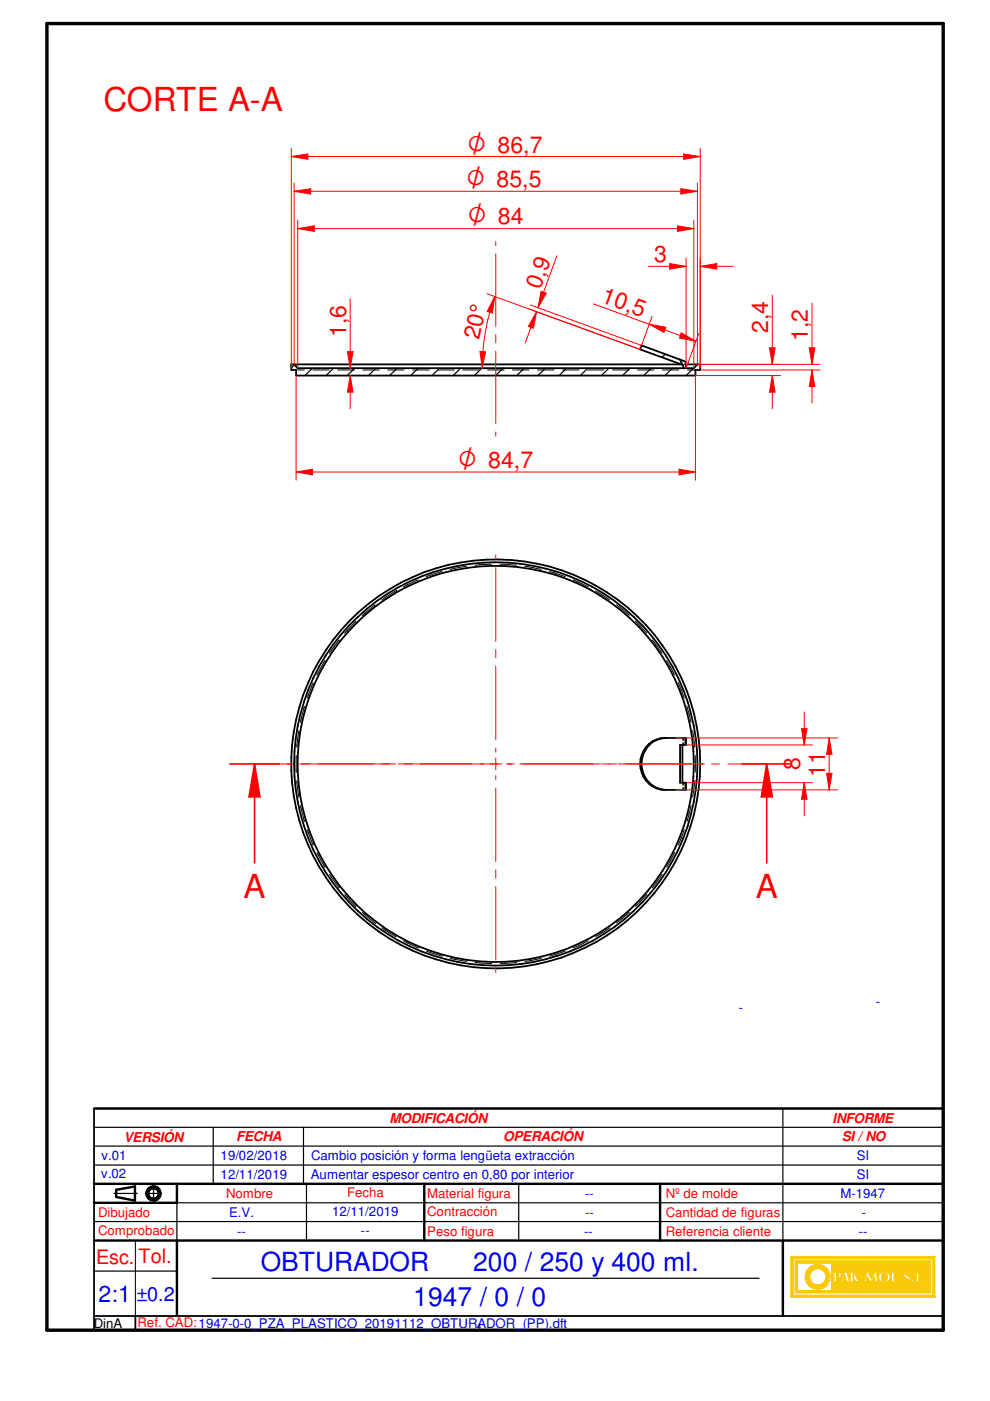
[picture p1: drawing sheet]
<svg xmlns="http://www.w3.org/2000/svg" width="210mm" height="297mm" viewBox="0 0 210 297" stroke-linecap="round" stroke-linejoin="round" font-family="sans-serif">
<path d="M9.9 5h190.1v277h-190.1z" fill="none" stroke="#000" stroke-width=".72"/>
<g fill="none" stroke="#000" stroke-width=".51">
<path d="M19.9 255h17.6M19.9 251h180.1M24.6 252.3v1.5M28.6 251.5v3.1M140 251v12M19.9 263h180.1M166 263v16"/>
<circle cx="32.5" cy="253" r="1.5"/>
<circle cx="32.6" cy="253" r="1.14"/>
</g>
<path d="M19.9 235v47h180.1v-47M19.9 279h180.1M28.7 279v3" fill="none" stroke="#000" stroke-width=".38"/>
<g fill="none" stroke="#000" stroke-width=".25">
<path d="M45.2 239v12M64.3 239v12M166 235v28M19.9 247h180.1M19.9 259h180.1M24.1 253h5M30.8 253h3.5M32.6 251.3v3.5M37.5 255v8M65 251v12M110 251v12M19.9 269.5h17.6"/>
<path d="M45 271h116"/>
</g>
<g fill="#faca0a">
<path d="M167.7 266.4v8.6h30.5v-8.6zM168.1 266.9h29.7v7.7h-29.7z" fill-rule="evenodd"/>
<path d="M168.6 267.3v6.8h28.7v-6.8zM193.1 271.5a.3 .3 0 0 1 .6 0 .3 .3 0 0 1-.6 0zM194.2 269.7h.6v1.9h.8v.2h-1.4zM195.9 271.4l.4-.1v.4l-.3 .1zM169.1 267.8h7.2v5.8h-7.2zM176.8 269.7h.8a.61 .61 0 0 1 .8 .5 .61 .61 0 0 1-.6 .7h-.4v.9h-.6zM179 269.7h.5l.6 2.1h-.6l-.1-.4h-.6l-.2 .4h-.2zM180.3 269.7h.5v.9l.8-.9h.3l-.5 .7 .7 1.4h-.7l-.5-.9-.1 .9h-.5zM182.2 270.6h.8v.2h-.8zM183.7 269.7h.3l.7 1.4 .8-1.4h.3l.3 2.1h-.6l-.1-1.2-.7 1.2h-.2l-.6-1.2-.2 1.2h-.4zM186.4 270.2a1.19 1.19 0 0 1 1.7-.4 1.19 1.19 0 0 1 .3 1.7 1.2 1.2 0 0 1-1.5 .2 1.2 1.2 0 0 1-.5-1.5zM189 269.7h.6v1.9h.8v.2h-1.4zM191.6 270a.73 .73 0 0 1 .8-.3 .73 .73 0 0 1 .6 .6l-.3 .1a.35 .35 0 0 0-.3-.5 .35 .35 0 0 0-.4 .4l.3 .1a.74 .74 0 0 1 .6 1.1 .74 .74 0 0 1-1.2 .1l-.1-.5h.2v.3a.35 .35 0 0 0 .5 .2 .35 .35 0 0 0 .1-.5 .88 .88 0 0 1-.8-1.1z" fill-rule="evenodd"/>
</g>
<g fill="none" stroke="#faca0a" stroke-width=".25">
<path d="M176.8 269.7h.8a.63 .63 0 0 1 .7 .3 .63 .63 0 0 1 0 .8l-.9 .1v.9h-.6zM179 269.7h.5l.6 2.1h-.6l-.1-.4h-.6l-.2 .4h-.2zM180.3 269.7h.5v.9l.8-.9h.3l-.5 .7 .7 1.4h-.7l-.5-.9-.1 .9h-.5zM183.7 269.7h.3l.7 1.4 .8-1.4h.3l.3 2.1h-.6l-.1-1.2-.7 1.2h-.2l-.6-1.2-.2 1.2h-.4zM186.4 270.2a1.19 1.19 0 0 1 1.7-.4 1.19 1.19 0 0 1 .3 1.7 1.2 1.2 0 0 1-1.5 .2 1.2 1.2 0 0 1-.5-1.5zM191.8 271.3h.1M192.2 271.7l-.4-.3v-.3h-.2a.73 .73 0 0 0 .4 .7 .73 .73 0 0 0 .8-.1M192.2 271.7h.1M192.2 269.7l-.4 .2-.2 .4a1.24 1.24 0 0 0 .9 1l.1 .1M192.3 269.7h.1M192.3 269.7l.6 .3 .1 .3-.3 .1a.35 .35 0 0 0-.3-.5 .35 .35 0 0 0-.4 .4l1 .6-.2 .8M192.3 270.4h.1"/>
<path d="M192.6 271.4h.1M192.6 271.4l-.4 .3M192.8 271.7h.1"/>
</g>
<path d="M171.3 269.1a2.65 2.65 0 0 1 2.9-.9 2.65 2.65 0 0 1 1.8 2.4h-.9a1.75 1.75 0 0 0-2.6-1.4 1.75 1.75 0 0 0 0 3 1.75 1.75 0 0 0 2.6-1.4h.9a2.66 2.66 0 0 1-3.6 2.4 2.66 2.66 0 0 1-1.1-4.1z" fill-rule="evenodd" fill="#faca0a"/>
<path d="M171.5 268.9a2.65 2.65 0 0 1 2.8-.7 2.65 2.65 0 0 1 1.7 2.4h-.9a1.74 1.74 0 0 0-2.6-1.4 1.74 1.74 0 0 0 0 3 1.74 1.74 0 0 0 2.6-1.4h.9a2.65 2.65 0 0 1-3.7 2.3 2.65 2.65 0 0 1-.8-4.2z" fill="none" stroke="#faca0a" stroke-width=".25"/>
<path d="M177.4 270l.4 .2v.4l-.3 .2h-.1z" fill-rule="evenodd" fill="#faca0a"/>
<path d="M177.4 270l.4 .2v.4l-.3 .2h-.1z" fill="none" stroke="#faca0a" stroke-width=".25"/>
<path d="M179.1 270.3l.2 .8h-.5z" fill="#faca0a"/>
<path d="M179.1 270.3l.2 .8h-.5z" fill="none" stroke="#faca0a" stroke-width=".25"/>
<path d="M187.1 270.2a.65 .65 0 0 1 .8-.1 .65 .65 0 0 1 .3 .7 .68 .68 0 0 1-.7 .9 .68 .68 0 0 1-.6-.9z" fill-rule="evenodd" fill="#faca0a"/>
<g fill="none" stroke="#faca0a" stroke-width=".25">
<path d="M167.7 266.4h30.5v8.6h-30.5zM168.1 266.9h29.7v7.7h-29.7zM168.6 267.3h28.7v6.8h-28.7zM169.1 267.8h7.2v5.8h-7.2zM182.2 270.6h.8v.2h-.8zM187.2 270l.3-.1a.9 .9 0 0 1 .6 .9 .9 .9 0 0 1-.6 .9 .96 .96 0 0 1-.3-1.7zM189 269.7h.6v1.9h.8v.2h-1.4zM194.2 269.7h.6v1.9h.8v.2h-1.4zM195.9 271.4l.4-.1v.4l-.3 .1z"/>
<circle cx="193.4" cy="271.5" r=".27"/>
</g>
<path d="M19.9 235h180.1M24.6 253.8l4 .8M28.6 251.5l-4 .8M37.5 251v4M90 251v12M37.5 263v16" fill="none" stroke="#000" stroke-width=".51"/>
<g fill="none" stroke="#000" stroke-width=".25">
<path d="M62.4 77.3l-.6 .7M66.3 78.1l-1.7 1.5M70.7 78.1l-1.6 1.5M75.2 78.1l-1.6 1.5M79.7 78.1l-1.6 1.5M84.2 78.1l-1.6 1.5M88.7 78.1l-1.6 1.5M93.2 78.1l-1.6 1.5M97.7 78.1l-1.6 1.5M102.2 78.1l-1.6 1.5M106.7 78.1l-1.6 1.5M111.2 78.1l-1.6 1.5"/>
<path d="M115.7 78.1l-1.7 1.5M120.1 78.1l-1.6 1.5M124.6 78.1l-1.6 1.5M129.1 78.1l-1.6 1.5M133.6 78.1l-1.6 1.5M138.1 78.1l-1.6 1.5M141.1 75.1l-.8 .7M142.6 78.1l-1.6 1.5M147.1 78.1l-1.6 1.5M147.9 77.3l-.2 .1M19.9 239h180.1M19.9 235h180.1"/>
<path d="M45.2 235h.1M64.3 235h.1M19.9 243h180.1M37.5 255h162.5"/>
</g>
<g fill="none" stroke="#000" stroke-width=".21">
<path d="M62.8 78.4h1.7M66.3 78.4h3.5M71.6 78.4h3.5M76.9 78.4h3.5M82.2 78.4h3.5M87.5 78.4h3.5M92.8 78.4h3.5M98.1 78.4h3.5M103.4 78.4h3.5M108.7 78.4h3.5M114 78.4h3.5M119.3 78.4h3.5"/>
<path d="M124.6 78.4h3.5M129.9 78.4h3.4M135.2 78.4h3.4M140.5 78.4h3.4M144.4 77.3h.3M145.1 77.3h.3M145.8 78.4h1.6M104.2 119.6l-3.5 .2M106 119.6l3.5 .2M71.9 135.7l-2.1 2.8M75.4 131.8l-2.3 2.5M79.5 128.3l-2.7 2.2"/>
<path d="M83.9 125.3l-3 1.9M88.6 122.9l-3.1 1.6M93.7 121.2l-3.4 1.1M98.9 120.1l-3.4 .6M111.3 120.1l3.4 .6M116.5 121.2l3.3 1.1M121.5 122.9l3.2 1.5M126.3 125.3l2.9 1.9M130.7 128.2l2.7 2.3M134.7 131.7l2.4 2.5M138.3 135.7l2 2.8M63.4 154.9l-.5 3.5"/>
<path d="M64.6 149.8l-.9 3.4M66.4 144.8l-1.2 3.2M68.9 140l-1.7 3.1M141.3 140l1.7 3.1M143.8 144.7l1.3 3.3M144.8 156.5v.5M144.8 157.5v.4M144.9 156.5v.5M144.9 157.5v.4M145.6 149.7l.9 3.4M146.9 154.9l.4 3.5M62.8 160.2v3.5"/>
<path d="M62.9 165.5l.5 3.5M63.7 170.8l.9 3.4M65.2 175.9l1.2 3.3M144.8 165.9v.6M144.8 167v.5M144.9 165.9v.6M144.9 167v.5M145.1 175.9l-1.3 3.3M146.5 170.8l-.8 3.4M147.3 165.5l-.4 3.5M147.4 160.2v3.5M67.2 180.8l1.7 3.1"/>
<path d="M69.9 185.4l2 2.9M73.1 189.7l2.4 2.5M76.8 193.5l2.7 2.2M81 196.7l2.9 1.9M85.6 199.5l3.1 1.5M124.7 199.5l-3.2 1.5M129.3 196.7l-3 1.9M133.4 193.4l-2.7 2.3M137.2 189.6l-2.5 2.6M140.4 185.4l-2.1 2.8M143 180.8l-1.6 3.1M90.4 201.6l3.3 1.1"/>
<path d="M95.5 203.2l3.4 .6M100.7 204l3.5 .3M109.6 204.1l-3.6 .2M114.8 203.2l-3.5 .6M119.9 201.6l-3.4 1.1M28.7 263v16"/>
</g>
<g fill="none" stroke="#000" stroke-width=".38">
<path d="M62.4 77.3l.7 .8h84l.8-.8M144.2 76.2l.5 1.1M144.2 76.2l1.1 .5 .2 1.4M144.2 76.2l-8.2-3-.3 .9 9 3.2M144.4 77.3h-82.6v1.1h1v1.2h84.6v-1.2h1.1v-1.1h-3.1M144.7 77.3l.2 .8M137.6 157.7a5.2 5.2 0 0 1 3.3-1.2h4.6v1.4h-1.3v8h1.3v1.6h-4.6a5.6 5.6 0 0 1-4.9-3.8 5.6 5.6 0 0 1 1.6-6zM141.2 156.5a5.5 5.5 0 0 0-5.2 5.5 5.5 5.5 0 0 0 5.2 5.5M144.7 157.9v8M145.3 156.5v1.4M145.3 165.9v1.6"/>
<circle cx="105.1" cy="161.9" r="42"/>
<circle cx="105.1" cy="162" r="42.8"/>
<circle cx="105.1" cy="162" r="43.3"/>
</g>
<g fill="none" stroke="#f00" stroke-width=".21">
<path d="M61.8 31.5v46.4M144.9 32.6l3.6 .6-3.6 .6zM148.5 31.5v46.4M105.1 51.2v.9M105.1 53.8v15.4M105.1 71v1.7M105.1 74.5v15.3M105.1 91.6v.9M105.1 117.7v.9M105.1 120.4v15.6M105.1 137.8v1.6M105.1 141.3v15.5"/>
<path d="M105.1 158.6v.9M60.9 162h.8M63.5 162h15.6M80.9 162h1.7M84.4 162h15.6M101.8 162h.8M103.9 162h2.5M105.1 160.7v2.5M105.1 164.5v.8M105.1 167.1v15.6M107.6 162h.9M110.2 162h15.6"/>
<path d="M127.6 162h1.7M131.1 162h15.6M148.5 162h.9M105.1 184.4v1.8M105.1 188v15.5M105.1 205.3v.9"/>
</g>
<path d="M144.9 32.6l3.6 .6-3.6 .6z" fill="#f00"/>
<path d="M61.8 33.2l3.5-.6v1.2z" fill="none" stroke="#f00" stroke-width=".21"/>
<path d="M61.8 33.2l3.5-.6v1.2z" fill="#f00"/>
<path d="M61.8 33.2h86.7M62.8 79.6v22.2M147.4 79.6v22.2M62.8 100.1l3.5-.6v1.2z" fill="none" stroke="#f00" stroke-width=".21"/>
<path d="M62.8 100.1l3.5-.6v1.2z" fill="#f00"/>
<path d="M144 99.5l3.4 .6-3.4 .6z" fill="none" stroke="#f00" stroke-width=".21"/>
<path d="M144 99.5l3.4 .6-3.4 .6z" fill="#f00"/>
<path d="M63.1 46.7v31.4M63.1 48.5l3.5-.6v1.2zM147.1 46.7v31.4M62.8 100.1h84.6" fill="none" stroke="#f00" stroke-width=".21"/>
<path d="M63.1 48.5l3.5-.6v1.2z" fill="#f00"/>
<path d="M143.6 47.9l3.5 .6-3.5 .6z" fill="none" stroke="#f00" stroke-width=".21"/>
<path d="M143.6 47.9l3.5 .6-3.5 .6z" fill="#f00"/>
<path d="M62.4 38.8v38.5M147.9 38.8v38.5M62.4 40.6l3.5-.6v1.1zM63.1 48.5h84" fill="none" stroke="#f00" stroke-width=".21"/>
<path d="M62.4 40.6l3.5-.6v1.1z" fill="#f00"/>
<path d="M144.4 40l3.5 .6-3.5 .5z" fill="none" stroke="#f00" stroke-width=".21"/>
<path d="M144.4 40l3.5 .6-3.5 .5z" fill="#f00"/>
<path d="M62.4 40.6h85.5M147.4 79.6h18.1M147.9 77.3h17.6M163.2 73.7h1.1l-.6 3.6z" fill="none" stroke="#f00" stroke-width=".21"/>
<path d="M163.2 73.7h1.1l-.6 3.6z" fill="#f00"/>
<path d="M163.7 79.6l.6 3.5h-1.1z" fill="none" stroke="#f00" stroke-width=".21"/>
<path d="M163.7 79.6l.6 3.5h-1.1z" fill="#f00"/>
<path d="M147.9 77.3h26M148.5 78.4h25.4M163.7 62.6v14.7M163.7 79.6v7.1M171.6 73.7h1.2l-.6 3.6z" fill="none" stroke="#f00" stroke-width=".21"/>
<path d="M171.6 73.7h1.2l-.6 3.6z" fill="#f00"/>
<path d="M172.2 78.4l.6 3.6h-1.2z" fill="none" stroke="#f00" stroke-width=".21"/>
<path d="M172.2 78.4l.6 3.6h-1.2z" fill="#f00"/>
<path d="M74.3 79.6l.5 3.5h-1.1zM172.2 64.3v13M172.2 78.4v7" fill="none" stroke="#f00" stroke-width=".21"/>
<path d="M74.3 79.6l.5 3.5h-1.1z" fill="#f00"/>
<path d="M73.7 74.5h1.1l-.5 3.6z" fill="none" stroke="#f00" stroke-width=".21"/>
<path d="M73.7 74.5h1.1l-.5 3.6z" fill="#f00"/>
<path d="M145.5 54.7v23.4M148.5 54.7v23.2M148.5 56.5l3.5-.6v1.2zM74.3 63.4v14.7M74.3 79.6v7.1" fill="none" stroke="#f00" stroke-width=".21"/>
<path d="M148.5 56.5l3.5-.6v1.2z" fill="#f00"/>
<path d="M142 55.9l3.5 .6-3.5 .6z" fill="none" stroke="#f00" stroke-width=".21"/>
<path d="M142 55.9l3.5 .6-3.5 .6z" fill="#f00"/>
<path d="M137.5 56.5h8M148.5 56.5h6.9M103.3 62.3l32.4 11.8M104.9 62.9l-.5 3.5-1.1-.4z" fill="none" stroke="#f00" stroke-width=".21"/>
<path d="M104.9 62.9l-.5 3.5-1.1-.4z" fill="#f00"/>
<path d="M101.8 74.5l1.2 .1-.8 3.5z" fill="none" stroke="#f00" stroke-width=".21"/>
<path d="M101.8 74.5l1.2 .1-.8 3.5z" fill="#f00"/>
<path d="M104.9 62.9a45.1 45.1 0 0 0-2.7 15.2M112.1 65.5l23.6 8.6M112.4 64.6l23.6 8.6M114.7 61.8l1.1 .4-1.8 3.1z" fill="none" stroke="#f00" stroke-width=".21"/>
<path d="M114.7 61.8l1.1 .4-1.8 3.1z" fill="#f00"/>
<path d="M113.7 66.1l-.6 3.5-1.1-.4z" fill="none" stroke="#f00" stroke-width=".21"/>
<path d="M113.7 66.1l-.6 3.5-1.1-.4z" fill="#f00"/>
<path d="M118.1 54.2l-4.1 11.1M113.7 66.1l-2.3 6.6M137.7 68.7l3.5 .7-.4 1.1zM138.3 67.1l-2.3 6.1M148.2 70.7l-2.7 7.4" fill="none" stroke="#f00" stroke-width=".21"/>
<path d="M137.7 68.7l3.5 .7-.4 1.1z" fill="#f00"/>
<path d="M144.4 70.6l3.1 1.7-3.4-.6z" fill="none" stroke="#f00" stroke-width=".21"/>
<path d="M144.4 70.6l3.1 1.7-3.4-.6z" fill="#f00"/>
<path d="M125.8 64.4l21.7 7.9M143.3 156.5h34.3M175.8 156.5l.6 3.4h-1.1zM143.3 167.5h34.3" fill="none" stroke="#f00" stroke-width=".21"/>
<path d="M175.8 156.5l.6 3.4h-1.1z" fill="#f00"/>
<path d="M175.3 164h1.1l-.6 3.5z" fill="none" stroke="#f00" stroke-width=".21"/>
<path d="M175.3 164h1.1l-.6 3.5z" fill="#f00"/>
<path d="M145.3 157.9h27M169.9 154.5h1.2l-.6 3.4zM175.8 156.5v11M145.5 165.9h26.8" fill="none" stroke="#f00" stroke-width=".21"/>
<path d="M169.9 154.5h1.2l-.6 3.4z" fill="#f00"/>
<path d="M170.5 165.9l.6 3.6h-1.2z" fill="none" stroke="#f00" stroke-width=".21"/>
<path d="M170.5 165.9l.6 3.6h-1.2z" fill="#f00"/>
<g fill="none" stroke="#f00" stroke-width=".21">
<path d="M170.5 151v6.9M54 162h8.1M64 162h1.7M67.4 162h16.5M85.7 162h1.7M89.2 162h16.4M107.4 162h1.7M110.9 162h16.4M129.1 162h1.7M132.6 162h16.5M150.8 162h1.7M154.3 162h8.3"/>
<path d="M170.5 165.9v7.1"/>
</g>
<path d="M59.2 162h-5.2v21M157.3 162h5.3" fill="none" stroke="#f00" stroke-width=".34"/>
<path d="M54 162l1.1 7h-2.3z" fill="#f00"/>
<path d="M54 162l1.1 7h-2.3zM162.6 162v21" fill="none" stroke="#f00" stroke-width=".34"/>
<path d="M162.6 162l1.1 7h-2.3z" fill="#f00"/>
<path d="M48.7 162h5.3M162.6 162l1.1 7h-2.3zM162.6 162h5.2" fill="none" stroke="#f00" stroke-width=".34"/>
<g font-size="7" fill="#f00">
<text x="21.9" y="23.5">CORTE A-A</text>
<text x="51.6" y="190.5">A</text>
<text x="160.2" y="190.5">A</text>
</g>
<g font-size="5.6" fill="#00f">
<text x="55.3" y="269.4">OBTURADOR</text>
<text x="100.3" y="269.4">200 / 250 y 400 ml.</text>
<text x="87.6" y="276.9">1947 / 0 / 0</text>
</g>
<g font-size="5.4" fill="#f00">
<text x="99.1" y="32.3">O 86,7</text>
<text x="98.9" y="39.7">O 85,5</text>
<text x="99.2" y="47.6">O 84</text>
<text x="97.2" y="99.2">O 84,7</text>
</g>
<g font-size="4.9" fill="#f00">
<text x="138.7" y="55.6">3</text>
<text x="114.5" y="61.5" transform="rotate(-70 114.5 61.5)">0,9</text>
<text x="127.3" y="64" transform="rotate(20 127.3 64)">10,5</text>
<text x="73.4" y="71.5" transform="rotate(-90 73.4 71.5)">1,6</text>
<text x="162.9" y="70.6" transform="rotate(-90 162.9 70.6)">2,4</text>
<text x="101.6" y="72.2" transform="rotate(-78 101.6 72.2)">20°</text>
<text x="171.3" y="72.4" transform="rotate(-90 171.3 72.4)">1,2</text>
<text x="169.6" y="163.3" transform="rotate(-90 169.6 163.3)">8</text>
<text x="175" y="164.7" transform="rotate(-90 175 164.7)">11</text>
</g>
<text font-size="4.9" fill="#00f" x="20.9" y="276">2:1</text>
<g font-size="4.2" fill="#f00">
<text x="20.4" y="267.9">Esc.</text>
<text x="29.3" y="267.9">Tol.</text>
</g>
<text font-size="4.2" fill="#00f" x="28.9" y="275.8">±0.2</text>
<g font-size="2.9" fill="#f00">
<text x="82.6" y="238">MODIFICACIÓN</text>
<text x="176.5" y="238">INFORME</text>
<text x="26.2" y="242.1">VERSIÓN</text>
<text x="50.1" y="242">FECHA</text>
<text x="106.7" y="242">OPERACIÓN</text>
<text x="178.5" y="242">SI / NO</text>
</g>
<g font-size="2.8" fill="#00f">
<text x="156.6" y="214.5">-</text>
<text x="185.7" y="213.3">-</text>
<text x="21.5" y="246">v.01</text>
<text x="46.8" y="246">19/02/2018</text>
<text x="66" y="246">Cambio posición y forma lengüeta extracción</text>
<text x="181.7" y="246">SI</text>
<text x="21.5" y="249.8">v.02</text>
<text x="46.8" y="250">12/11/2019</text>
<text x="65.9" y="250">Aumentar espesor centro en 0,80 por interior</text>
<text x="181.7" y="250">SI</text>
<text x="48.6" y="258">E.V.</text>
<text x="70.4" y="257.9">12/11/2019</text>
<text x="124" y="258">--</text>
<text x="124" y="254">--</text>
<text x="178.2" y="254">M-1947</text>
<text x="182.8" y="257.9">-</text>
<text x="50.3" y="262">--</text>
<text x="76.5" y="261.9">--</text>
<text x="123.8" y="262">--</text>
<text x="182.1" y="262.1">--</text>
</g>
<g font-size="2.8" fill="#f00">
<text x="20.8" y="257.9">Dibujado</text>
<text x="47.9" y="254">Nombre</text>
<text x="73.6" y="253.8">Fecha</text>
<text x="90.6" y="253.9">Material figura</text>
<text x="90.6" y="257.9">Contracción</text>
<text x="141.1" y="254">Nº de molde</text>
<text x="141.1" y="257.9">Cantidad de figuras</text>
<text x="20.8" y="261.9">Comprobado</text>
<text x="90.6" y="262">Peso figura</text>
<text x="141.1" y="262">Referencia cliente</text>
<text x="29.2" y="281.4">Ref. CAD:1947-0-0_PZA_PLASTICO_20191112_OBTURADOR_(PP).dft</text>
</g>
<text font-size="2.8" x="19.9" y="281.5">DinA</text>
<text font-size="1.7" x="101.1" y="281.7">4</text>
</svg>
